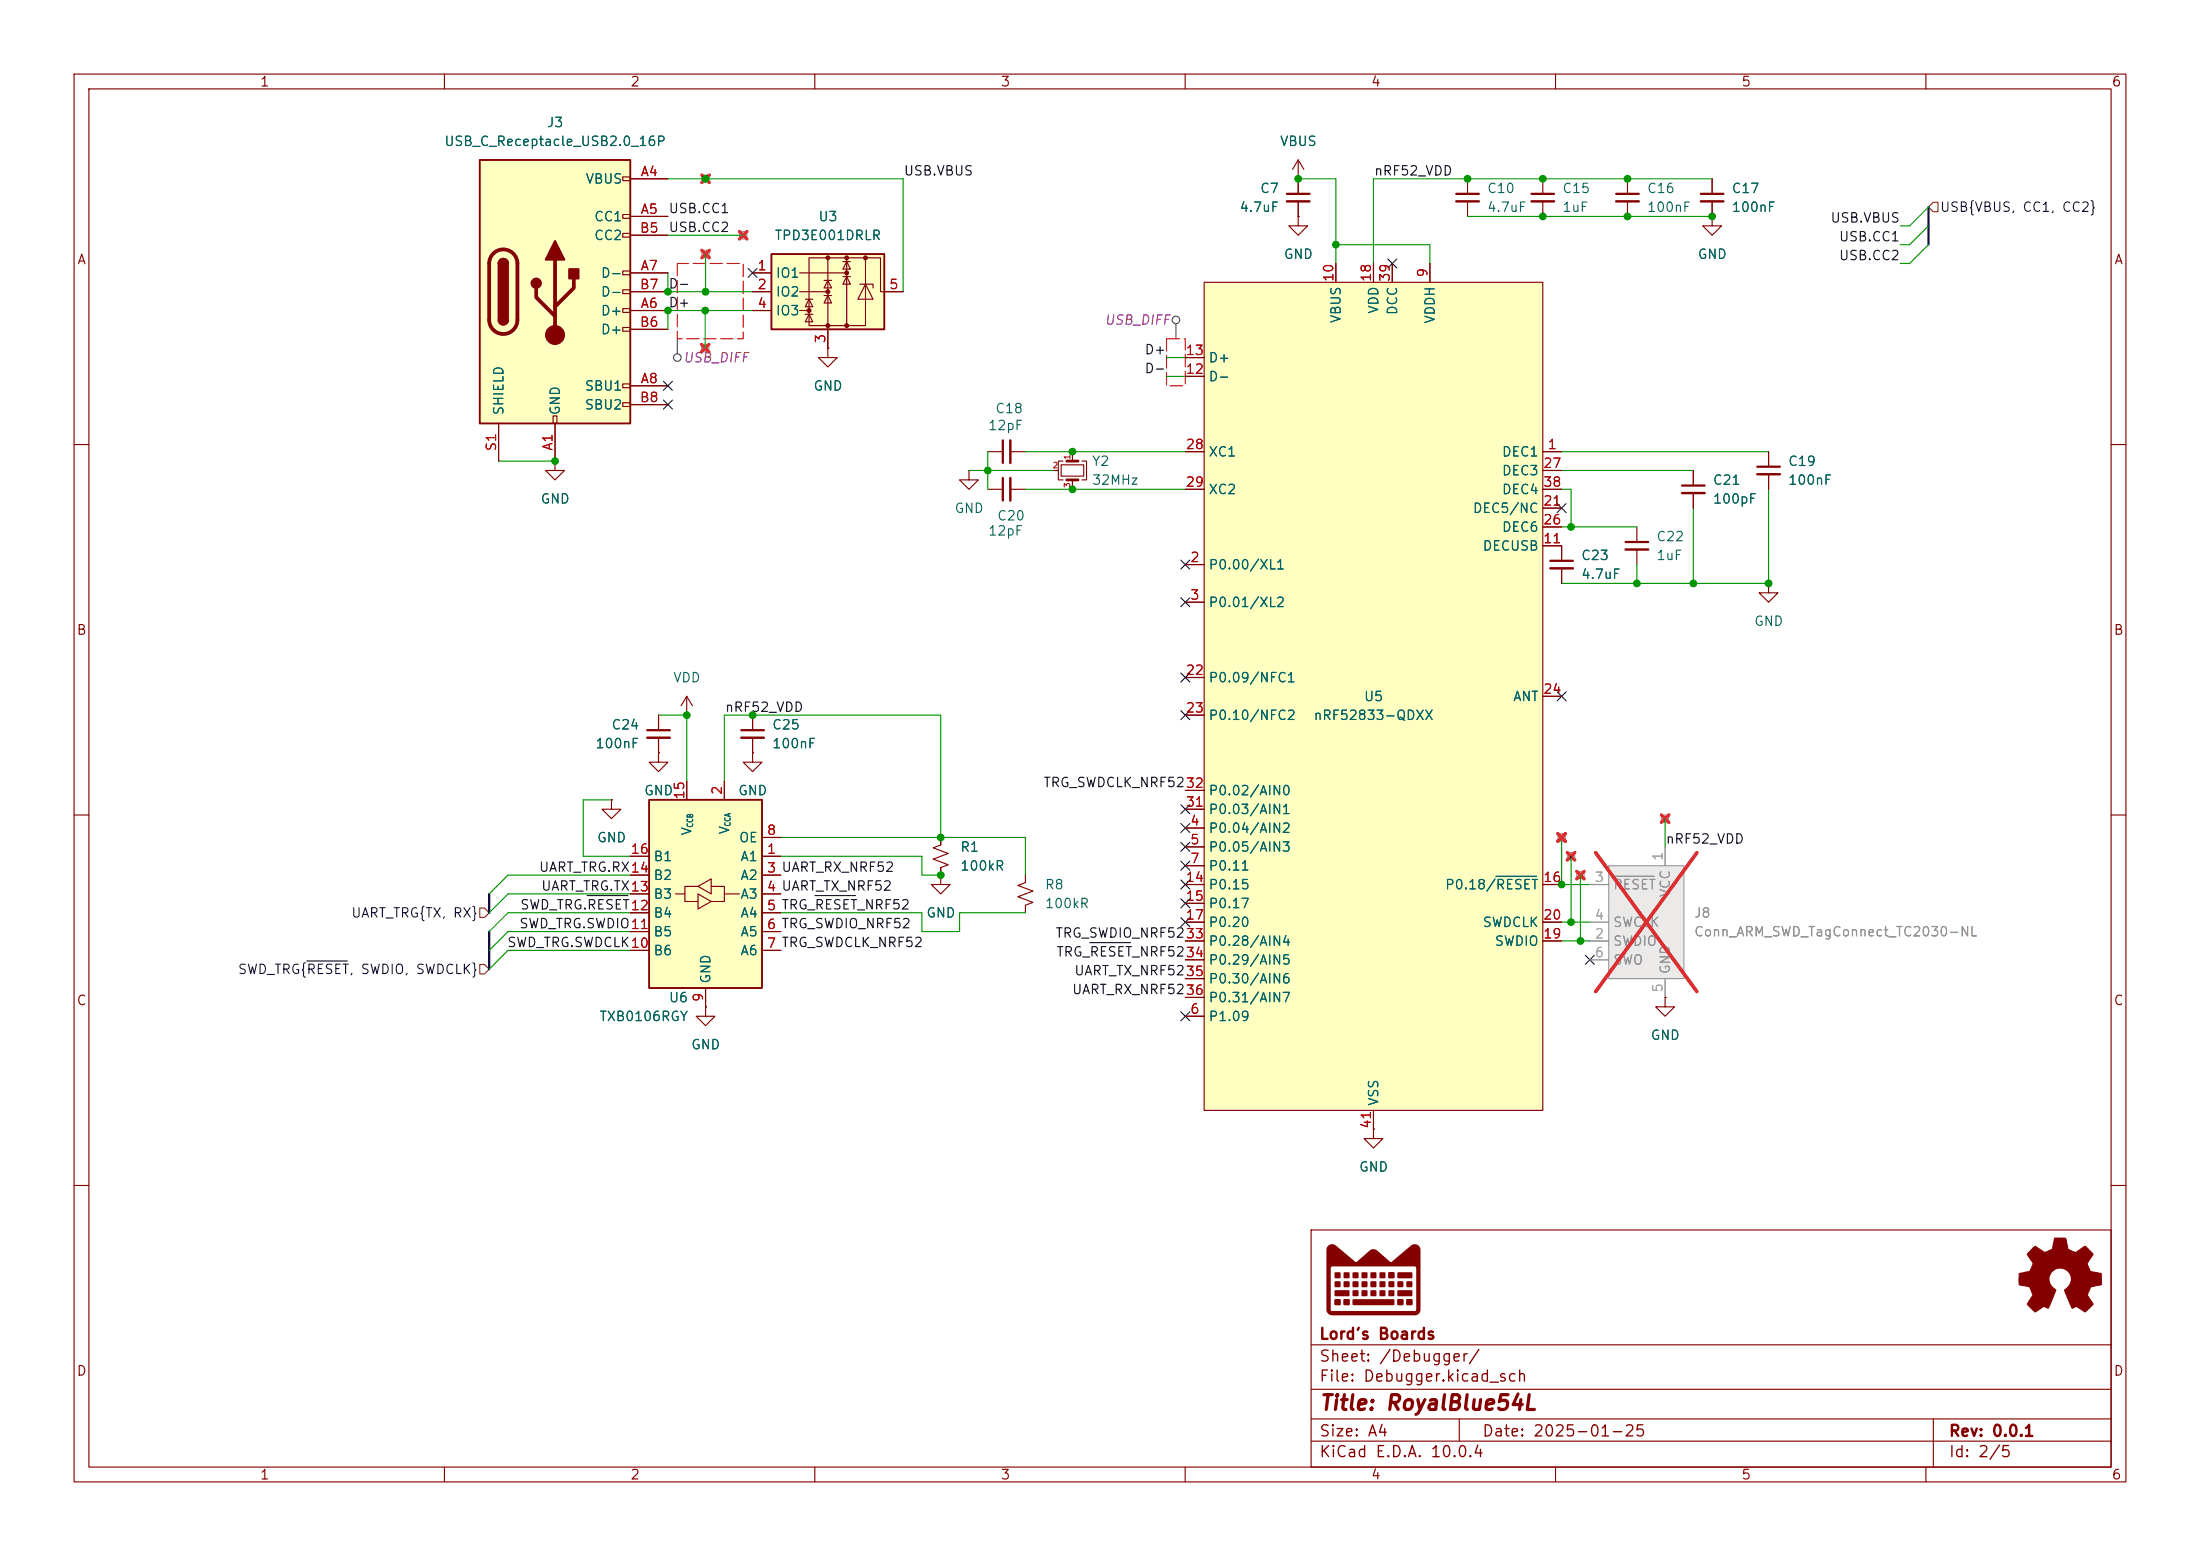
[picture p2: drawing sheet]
<svg xmlns="http://www.w3.org/2000/svg" width="297mm" height="210mm" viewBox="0 0 297 210" stroke-linecap="round" stroke-linejoin="round" font-family="sans-serif">
<g fill="none" stroke="#840000" stroke-width=".15">
<path d="M10 10h277v190h-277zM12 12h273v186h-273zM60 10v2M110 10v2M160 10v2M210 10v2M260 10v2M10 60h2M285 60h2M10 110h2M285 110h2M10 160h2"/>
<path d="M177 166h108v32h-108zM285 160h2M60 198v2M110 198v2M160 198v2M177 194.5h108M177 191.5h108M177 187.5h108M177 181.5h108M197 191.5v3M210 198v2M260 198v2"/>
<path d="M261 191.5v6.5"/>
</g>
<path d="M64.8 21.6h20.3v35.6h-20.3z" fill="#ffffc2"/>
<g fill="none" stroke="#840000" stroke-width=".15">
<path d="M84.1 23.9h1v.5h-1zM84.1 29h1v.5h-1zM84.1 31.5h1v.5h-1zM84.1 36.6h1v.5h-1zM84.1 39.1h1v.5h-1zM85.1 24.1h5.1M85.1 29.2h5.1M85.1 36.8h5.1M85.1 31.8h5.1M85.1 39.4h5.1M67.3 57.2v5M74.7 56.1h.5v1.1h-.5z"/>
<path d="M74.9 57.2v5M84.1 41.7h1v.5h-1zM84.1 44.2h1v.5h-1zM84.1 51.8h1v.5h-1zM84.1 54.4h1v.5h-1zM85.1 41.9h5.1M85.1 52.1h5.1M85.1 44.5h5.1M85.1 54.6h5.1M130.8 63.5v1.3h1.3l-1.3 1.2-1.3-1.2h1.3M130.8 63.5h.1M133.3 61h2.1"/>
<path d="M133.3 66h2.1M136.4 61h2M136.4 66h2M88.9 101.6v1.3h-1.3l1.3 1.2 1.3-1.2h-1.3M88.9 101.6h.1M101.6 101.6v1.3h1.3l-1.3 1.2-1.3-1.2h1.3M101.6 101.6h.1"/>
</g>
<path d="M64.8 21.6h20.3v35.6h-20.3zM67.3 35.6a.64 .64 0 0 1 .6-.7 .64 .64 0 0 1 .7 .7M67.3 43.2a.64 .64 0 0 0 .6 .6 .64 .64 0 0 0 .7-.6" fill="none" stroke="#840000" stroke-width=".25"/>
<path d="M66.6 34.2a1.9 1.9 0 0 1 2.1-.4 1.9 1.9 0 0 1 1.1 1.8v7.6a1.91 1.91 0 0 1-1.9 1.9 1.91 1.91 0 0 1-1.9-1.9v-7.6a1.9 1.9 0 0 1 .6-1.4zM72.4 38.9v1.2l2.5 2.6M74.9 35.1v10.1M77.5 37.6v1.3l-2.6 2.5" fill="none" stroke="#840000" stroke-width=".51"/>
<g fill="#840000" stroke="#840000" stroke-width=".25">
<path d="M67.3 35.6h1.3v7.6h-1.3z"/>
<path d="M67.5 35.1a.64 .64 0 0 1 .7-.1 .64 .64 0 0 1 .4 .6h-1.3z"/>
<path d="M67.3 43.2h1.3a.64 .64 0 0 1-.7 .6 .64 .64 0 0 1-.6-.6z"/>
<path d="M74.9 32.5l1.3 2.6h-2.5z"/>
<path d="M76.8 36.3h1.3v1.3h-1.3z"/>
<circle cx="72.4" cy="38.2" r=".63"/>
</g>
<circle cx="74.9" cy="45.2" r="1.27" fill="#840000" stroke="#840000" stroke-width=".15"/>
<path d="M135.4 59.4v3.1M135.4 64.5v3.1" fill="none" stroke="#840000" stroke-width=".3"/>
<path d="M136.4 59.4v3.1M136.4 64.5v3.1" fill="none" stroke="#840000" stroke-width=".33"/>
<path d="M104.1 34.3h15.3v10.2h-15.3z" fill="#ffffc2"/>
<path d="M104.1 34.3h15.3v10.2h-15.3z" fill="none" stroke="#840000" stroke-width=".25"/>
<g fill="none" stroke="#840000" stroke-width=".15">
<path d="M101.6 36.8h2.5M101.6 39.4h2.5M107.9 36.8h6.4M107.9 39.4h3.9M109.2 34.8h7.6v9.1h-7.6zM111.3 37.8h1M111.3 39.9h1M111.8 37.8l.5 1.1h-1zM111.8 39.9l.5 1h-1zM111.8 34.8v12.2M113.8 35.3h1M113.8 37.3h1"/>
<path d="M114.3 35.3l.5 1h-1zM114.3 37.3l.5 1.1h-1zM114.3 34.8v9.1M116.1 38.4h1.8v.5M116.8 34.8h2.1v4.6h3M116.8 38.4l1.1 2h-2.1zM175.3 24.1h.1M175.3 29.2v1.3h1.2l-1.2 1.3-1.3-1.3h1.3M175.3 29.2h.1M175.3 21.6l-.8 1.3M175.3 21.6l.7 1.3M175.3 21.6v4.6"/>
<path d="M175.3 27.2v2M101.6 41.9h2.5M107.9 41.9h1.3M108.7 40.4h1M108.7 42.4h1M109.2 40.4l.5 1h-1zM109.2 42.4l.5 1h-1zM111.8 47v1.3h1.2l-1.2 1.2-1.3-1.2h1.3M111.8 47h.1M142.2 63.5h.7M143.3 62.7h3v1.6h-3zM143.5 62.2h-.6v2.6h.6"/>
<path d="M144.8 61v1.2M144.8 64.8v1.2M146 62.2h.7v2.6h-.7M88.9 96.5v2.1M88.9 99.6v2M92.7 96.5h.1M92.7 94l.8 1.3M92.7 94l-.8 1.3M92.7 94v2.5M127 118.1v1.3h-1.3l1.3 1.3 1.3-1.3h-1.3M127 118.1h.1M127 113v1l-1 .4 2 .8-2 .8 2 .7-1 .4v1"/>
<path d="M138.4 118.1v1l-1 .4 2 .8-2 .7 2 .8-1 .4v1M95.2 135.9v1.3h-1.2l1.2 1.2 1.3-1.2h-1.3M95.2 135.9h.1"/>
</g>
<g fill="#840000" stroke="#840000" stroke-width=".15">
<circle cx="116.8" cy="34.8" r=".25"/>
<circle cx="114.3" cy="34.8" r=".25"/>
<circle cx="114.3" cy="36.8" r=".25"/>
<circle cx="114.3" cy="43.9" r=".25"/>
<circle cx="111.8" cy="34.8" r=".25"/>
<circle cx="111.8" cy="39.4" r=".25"/>
<circle cx="111.8" cy="43.9" r=".25"/>
<circle cx="109.2" cy="41.9" r=".25"/>
</g>
<path d="M173.7 26.2h3.1M87.4 98.6h3" fill="none" stroke="#840000" stroke-width=".3"/>
<path d="M173.7 27.2h3.1M87.4 99.6h3" fill="none" stroke="#840000" stroke-width=".33"/>
<path d="M144 62.2h1.5M144 64.8h1.5" fill="none" stroke="#840000" stroke-width=".38"/>
<g fill="none" stroke="#9c9b98" stroke-width=".15">
<path d="M95.2 34.3h.1M95.2 24.1h.1M100.3 31.8h.1M95.2 47h.1"/>
<circle cx="95.3" cy="24.1" r=".51"/>
<circle cx="95.3" cy="34.3" r=".51"/>
<circle cx="100.3" cy="31.8" r=".51"/>
<circle cx="95.2" cy="47" r=".51"/>
</g>
<path d="M94.7 33.8l1.1 1M94.7 23.6l1.1 1M95.8 33.8l-1.1 1M95.8 23.6l-1.1 1M99.8 31.2l1 1.1M100.8 31.2l-1 1.1M94.7 46.5l1 1M95.7 46.5l-1 1" fill="none" stroke="#e12e31" stroke-width=".46"/>
<path d="M87.6 108h15.3v25.4h-15.3z" fill="#ffffc2"/>
<path d="M87.6 108h15.3v25.4h-15.3z" fill="none" stroke="#840000" stroke-width=".25"/>
<g fill="none" stroke="#840000" stroke-width=".15">
<path d="M198.1 24.1v2.1M198.1 27.2v2M208.3 24.1v2.1M208.3 27.2v2M74.9 62.2v1.3h1.3l-1.3 1.3-1.2-1.3h1.2M74.9 62.2h.1M101.6 96.5v2.1M101.6 99.6v2M82.5 108v1.2h-1.2l1.2 1.3 1.3-1.3h-1.3M82.5 108h.1M85.1 115.6h2.5M85.1 118.1h2.5"/>
<path d="M92.7 105.4v2.6M94.2 119.6l1.8-1v2.1zM94.2 119.6h-1.7v1.1h-1.3M96 119.6h1.8v1.1M97.8 105.4v2.6M102.9 115.6h2.5M102.9 118.1h2.5M102.9 113h2.5M85.1 120.7h2.5M85.1 123.2h2.5M85.1 125.7h2.5M85.1 128.3h2.5"/>
<path d="M92.5 120.7v1h1.7M94.2 120.7l1.8 1-1.8 1zM95.2 133.4v2.5M99.8 120.7h-2v1h-1.8M102.9 120.7h2.5M102.9 123.2h2.5M102.9 125.7h2.5M102.9 128.3h2.5"/>
</g>
<path d="M196.6 26.2h3M206.8 26.2h3M100.1 98.6h3" fill="none" stroke="#840000" stroke-width=".3"/>
<path d="M196.6 27.2h3M206.8 27.2h3M100.1 99.6h3" fill="none" stroke="#840000" stroke-width=".33"/>
<g fill="#840000">
<path d="M179.3 168.2l.2-.2a.77 .77 0 0 1 .8 .1l2.7 2.2h.2l1.8-1.6 .4-.1 .5 .1 1.9 1.6 2.7-2.2a.78 .78 0 0 1 .8-.1 .78 .78 0 0 1 .5 .7v8.1l-.1 .3-.2 .3-.5 .1h-11.2l-.5-.2-.2-.5v-5.6h.6v5.6l.1 .1h11.2l.2-.1v-5.6l-.3-.3h-11l-.2 .1v.2h-.6v-2.6z"/>
<path d="M180.2 171.7h.7v.8h-.7z"/>
<path d="M180.2 173h.7v.7h-.7z"/>
<path d="M180.2 175.4h.7v.7h-.7z"/>
<path d="M180.2 174.2l1.9-.1 .1 .2v.6l-.1 .1-1.8-.1-.1-.1z"/>
<path d="M181.4 171.7h.8v.8h-.8z"/>
<path d="M181.4 173h.8v.7h-.8z"/>
<path d="M181.4 175.4h.8v.7h-.8z"/>
<path d="M182.6 171.7h.8v.8h-.8z"/>
<path d="M182.6 173h.8v.7h-.8z"/>
<path d="M182.6 174.2h.8v.7h-.8z"/>
<path d="M183.8 171.7h.8v.8h-.8z"/>
<path d="M183.8 173h.8v.7h-.8z"/>
<path d="M183.8 174.2h.8v.7h-.8z"/>
<path d="M185 171.7h.8v.8h-.8z"/>
<path d="M185 173h.8v.7h-.8z"/>
<path d="M185 174.2h.8v.7h-.8z"/>
<path d="M186.3 171.7h.7v.8h-.7z"/>
<path d="M186.3 173h.7v.7h-.7z"/>
<path d="M186.3 174.2h.7v.7h-.7z"/>
<path d="M182.6 175.4l5.5-.1 .1 .2v.5l-.1 .2h-5.4l-.1-.2z"/>
<path d="M187.5 171.7h.7v.8h-.7z"/>
<path d="M187.5 173h.7v.7h-.7z"/>
<path d="M187.5 174.2h.7v.7h-.7z"/>
<path d="M188.7 173h.7v.7h-.7z"/>
<path d="M188.7 175.4h.7v.7h-.7z"/>
<path d="M188.7 171.7h1.9l.1 .1v.6l-.2 .1h-1.8l-.1-.1z"/>
<path d="M189.9 173h.7v.7h-.7z"/>
<path d="M188.7 174.2l1.9-.1 .1 .2v.6l-.2 .1-1.8-.1-.1-.1z"/>
<path d="M189.9 175.4h.7v.7h-.7z"/>
</g>
<g fill="none" stroke="#9c9b98" stroke-width=".15">
<path d="M212.1 115.6h.1M213.4 118.1h.1"/>
<circle cx="212.1" cy="115.6" r=".51"/>
<circle cx="213.4" cy="118.1" r=".51"/>
</g>
<path d="M211.6 115.1l1 1M212.6 115.1l-1 1M212.9 117.6l1 1M213.9 117.6l-1 1" fill="none" stroke="#e12e31" stroke-width=".46"/>
<path d="M219.5 73.2h3M227.1 65.5h3M237.2 63h3.1" fill="none" stroke="#840000" stroke-width=".3"/>
<path d="M219.5 74.2h3M227.1 66.5h3M237.2 64h3.1" fill="none" stroke="#840000" stroke-width=".33"/>
<path d="M221 71.1v2.1M221 74.2v2M228.6 63.5v2M228.6 66.5v2.1M238.8 61v2M238.8 64v2M185.4 152.4v1.3h1.3l-1.3 1.2-1.3-1.2h1.3M185.4 152.4h.1" fill="none" stroke="#840000" stroke-width=".15"/>
<path d="M162.6 38.1h45.7v111.8h-45.7z" fill="#ffffc2"/>
<g fill="none" stroke="#840000" stroke-width=".15">
<path d="M162.6 38.1h45.7v111.8h-45.7zM180.3 35.6v2.5M185.4 35.6v2.5M188 35.6v2.5M193 35.6v2.5M160 50.8h2.6M160 48.3h2.6M160 76.2h2.6M160 61h2.6M160 66h2.6M208.3 73.7h2.5M208.3 61h2.5"/>
<path d="M208.3 66h2.5M208.3 68.6h2.5M208.3 71.1h2.5M208.3 63.5h2.5M160 81.3h2.6M160 91.4h2.6M160 96.5h2.6M208.3 94h2.5M160 111.8h2.6M160 114.3h2.6M160 116.8h2.6M160 119.4h2.6"/>
<path d="M160 109.2h2.6M160 106.7h2.6M208.3 119.4h2.5M160 137.2h2.6M160 121.9h2.6M160 124.5h2.6M160 127h2.6M160 129.5h2.6M160 132.1h2.6M160 134.6h2.6M208.3 124.5h2.5M208.3 127h2.5"/>
<path d="M224.8 134.6v1.3h1.3l-1.3 1.3-1.3-1.3h1.3M224.8 134.6h.1M185.4 149.9v2.5"/>
</g>
<path d="M202 118.3h5.4" fill="none" stroke="#006464" stroke-width=".15"/>
<path d="M217.2 116.8h10.1v15.3h-10.1z" fill="#ebeae8"/>
<g fill="none" stroke="#9c9b98" stroke-width=".15">
<path d="M210.8 113h.1M214.6 119.4h2.6M217.2 116.8h10.1v15.3h-10.1zM224.8 110.5h.1M224.8 114.3v2.5M214.6 127h2.6M214.6 124.5h2.6M214.6 129.5h2.6M224.8 132.1v2.5"/>
<circle cx="210.8" cy="113" r=".51"/>
<circle cx="224.8" cy="110.5" r=".51"/>
</g>
<path d="M217.8 118.3h5.5" fill="none" stroke="#939391" stroke-width=".15"/>
<path d="M210.3 112.5l1 1M211.3 112.5l-1 1M215.4 115.1l13.7 18.7M224.3 110l1 1M225.3 110l-1 1M229.1 115.1l-13.7 18.7" fill="none" stroke="#e12e31" stroke-width=".46"/>
<path d="M218.2 26.2h3M229.6 26.2h3.1M209.3 75.7h3" fill="none" stroke="#840000" stroke-width=".3"/>
<path d="M218.2 27.2h3M229.6 27.2h3.1M209.3 76.7h3" fill="none" stroke="#840000" stroke-width=".33"/>
<g fill="none" stroke="#840000" stroke-width=".15">
<path d="M85.1 24.1h5.1M85.1 29.2h5.1M85.1 36.8h5.1M85.1 31.8h5.1M85.1 39.4h5.1M101.6 36.8h2.5M101.6 39.4h2.5M119.4 39.4h2.5M175.3 29.2h.1M175.3 24.1h.1M175.3 24.1v2.1M175.3 27.2v2"/>
<path d="M180.3 35.6v2.5M185.4 35.6v2.5M188 35.6v2.5M193 35.6v2.5M219.7 24.1v2.1M219.7 27.2v2M231.1 29.2v1.3h1.3l-1.3 1.3-1.2-1.3h1.2M231.1 29.2h.1M231.1 24.1v2.1M231.1 27.2v2M67.3 57.2v5M74.9 57.2v5"/>
<path d="M85.1 41.9h5.1M85.1 52.1h5.1M85.1 44.5h5.1M85.1 54.6h5.1M101.6 41.9h2.5M111.8 47h.1M111.8 44.5v2.5M160 50.8h2.6M160 48.3h2.6M74.9 62.2h.1M160 76.2h2.6M160 61h2.6"/>
<path d="M160 66h2.6M208.3 73.7h2.5v2M208.3 61h2.5M208.3 66h2.5M208.3 68.6h2.5M208.3 71.1h2.5M208.3 63.5h2.5M210.8 76.7v2M228.6 63.5v2M228.6 66.5v2.1M238.8 78.7v1.3h1.2l-1.2 1.3-1.3-1.3h1.3M238.8 78.7h.1"/>
<path d="M238.8 61v2M238.8 64v2M88.9 96.5v2.1M88.9 99.6v2M101.6 96.5v2.1M101.6 99.6v2M160 81.3h2.6M160 91.4h2.6M160 96.5h2.6M208.3 94h2.5M82.5 108h.1M85.1 115.6h2.5"/>
<path d="M85.1 118.1h2.5M88.9 101.6h.1M92.7 105.4v2.6M97.8 105.4v2.6M101.6 101.6h.1M102.9 115.6h2.5M102.9 118.1h2.5M102.9 113h2.5M127 118.1h.1M127 113v1M127 117.1v1M160 111.8h2.6"/>
<path d="M160 114.3h2.6M160 116.8h2.6M160 119.4h2.6M160 109.2h2.6M160 106.7h2.6M208.3 119.4h2.5M85.1 120.7h2.5M85.1 123.2h2.5M85.1 125.7h2.5M85.1 128.3h2.5M95.2 135.9h.1M95.2 133.4v2.5"/>
<path d="M102.9 120.7h2.5M102.9 123.2h2.5M102.9 125.7h2.5M102.9 128.3h2.5M160 137.2h2.6M160 121.9h2.6M160 124.5h2.6M160 127h2.6M160 129.5h2.6M160 132.1h2.6M160 134.6h2.6M208.3 124.5h2.5"/>
<path d="M208.3 127h2.5M224.8 134.6h.1M185.4 152.4h.1M185.4 149.9v2.5"/>
</g>
<path d="M274.2 168.7l.6-.5 1.1 .8h.4l.8-.4 .3-1.5h1.3h.2l.3 1.5 1 .5 1.3-.9 1 1-.7 1.4 .4 1 1.5 .3v1.5l-1.4 .3-.1 .1-.4 1 .8 1.2-.1 .1-1 1-1.2-.8-.6 .3-1-2.5a1.54 1.54 0 0 0 .4-2.6 1.54 1.54 0 0 0-2.5 1 1.97 1.97 0 0 0 .9 1.6l-1 2.5-.6-.3-1.2 .7-1-1 .8-1.2-.5-1.1-1.4-.3v-1.5l1.2-.2a.83 .83 0 0 0 .5-.8l.2-.4-.8-1.2z" fill="#840000" stroke="#840000" stroke-width=".15"/>
<g fill="none" stroke="#484848" stroke-width=".15">
<path d="M91.4 45.7v2.1M158.7 43.7v2"/>
<circle cx="91.4" cy="48.3" r=".51"/>
<circle cx="158.8" cy="43.2" r=".51"/>
</g>
<path d="M91.4 35.6v10.1h8.9v-10.1h-8.9M157.5 45.7v6.4h2.5v-6.4h-2.5" fill="none" stroke="#f00" stroke-width=".15" stroke-dasharray="1.7 .6"/>
<path d="M261 27.3h.6v1.3h-.6l-.7-.7zM64.8 122.6h.6l.6 .6-.6 .6h-.6zM64.8 130.2h.6l.6 .6-.6 .6h-.6z" fill="none" stroke="#725600" stroke-width=".15"/>
<g fill="none" stroke="#000084" stroke-width=".15">
<path d="M101 36.2l1.2 1.2M102.2 36.2l-1.2 1.2M187.4 35l1.2 1.2M188.6 35l-1.2 1.2M89.6 54l1.2 1.2M89.6 51.5l1.2 1.2M90.8 54l-1.2 1.2M90.8 51.5l-1.2 1.2M159.4 75.6l1.2 1.2M160.6 75.6l-1.2 1.2M210.2 68l1.2 1.2M211.4 68l-1.2 1.2"/>
<path d="M159.4 90.8l1.2 1.2M159.4 80.7l1.2 1.2M159.4 95.9l1.2 1.2M160.6 90.8l-1.2 1.2M160.6 80.7l-1.2 1.2M160.6 95.9l-1.2 1.2M210.2 93.4l1.2 1.2M211.4 93.4l-1.2 1.2M159.4 108.6l1.2 1.2M159.4 116.2l1.2 1.2M159.4 111.2l1.2 1.2M159.4 113.7l1.2 1.2"/>
<path d="M159.4 118.8l1.2 1.2M160.6 108.6l-1.2 1.2M160.6 118.8l-1.2 1.2M160.6 116.2l-1.2 1.2M160.6 111.2l-1.2 1.2M160.6 113.7l-1.2 1.2M41.4 129.7h5.5M159.4 123.9l1.2 1.2M159.4 136.6l1.2 1.2M159.4 121.3l1.2 1.2M160.6 123.9l-1.2 1.2M160.6 136.6l-1.2 1.2"/>
<path d="M160.6 121.3l-1.2 1.2M214 128.9l1.2 1.2M215.2 128.9l-1.2 1.2"/>
</g>
<path d="M79.3 120.9h5.5M110 120.9h5.5M147.1 127.2h5.5" fill="none" stroke="#0f0f0f" stroke-width=".15"/>
<path d="M260.3 27.9v5.1M66 120.7v2.5M66 125.7v5.1" fill="none" stroke="#000084" stroke-width=".3"/>
<g fill="none" stroke="#009600" stroke-width=".15">
<path d="M90.2 24.1h31.7v15.3M90.2 36.8v2.6h11.4M90.2 31.8h10.1M95.2 34.3v5.1M175.3 24.1h5v11.5M180.3 33h12.7v2.6M198.1 29.2h33M231.1 24.1h-45.7v11.5M260.3 30.5l-2.5 2.5h-1.3M260.3 27.9l-2.5 2.6h-1.3M260.3 33l-2.5 2.6h-1.3M95.2 41.9v5.1"/>
<path d="M101.6 41.9h-11.4v2.6M157.5 50.8h2.5M157.5 48.3h2.5M67.3 62.2h7.6M130.8 63.5h11.4M133.3 61v5M138.4 61h21.6M138.4 66h21.6M210.8 63.5h17.8M210.8 66h1.3v5.1M210.8 61h28M210.8 71.1h10.2"/>
<path d="M221 76.2v2.5M228.6 68.6v10.1M238.8 66v12.7h-28M88.9 96.5h3.8v8.9M82.5 108h-3.8v7.6h6.4M85.1 118.1h-16.5l-2.6 2.6M97.8 105.4v-8.9h29.2v16.5M105.4 115.6h19.1v2.5h2.5M105.4 113h33v5.1M210.8 113v6.4h3.8M212.1 115.6v8.9M213.4 118.1v8.9"/>
<path d="M224.8 110.5v3.8M85.1 123.2h-16.5l-2.6 2.5M85.1 120.7h-16.5l-2.6 2.5M85.1 128.3h-16.5l-2.6 2.5M85.1 125.7h-16.5l-2.6 2.6M105.4 123.2h19.1v2.5h5v-2.5h8.9M210.8 127h3.8M210.8 124.5h3.8"/>
</g>
<path d="M202 118.3h5.4" fill="none" stroke="#006464" stroke-width=".15"/>
<g fill="#009600" stroke="#009600" stroke-width=".14">
<circle cx="228.6" cy="78.7" r=".46"/>
<circle cx="212.1" cy="71.1" r=".46"/>
<circle cx="101.6" cy="96.5" r=".46"/>
<circle cx="127" cy="113" r=".46"/>
<circle cx="127" cy="118.1" r=".46"/>
<circle cx="90.2" cy="39.4" r=".46"/>
<circle cx="90.2" cy="41.9" r=".46"/>
<circle cx="74.9" cy="62.2" r=".46"/>
<circle cx="208.3" cy="24.1" r=".46"/>
<circle cx="208.3" cy="29.2" r=".46"/>
<circle cx="175.3" cy="24.1" r=".46"/>
<circle cx="180.3" cy="33" r=".46"/>
<circle cx="219.7" cy="29.2" r=".46"/>
<circle cx="219.7" cy="24.1" r=".46"/>
<circle cx="231.1" cy="29.2" r=".46"/>
<circle cx="198.1" cy="24.1" r=".46"/>
<circle cx="92.7" cy="96.5" r=".46"/>
<circle cx="133.3" cy="63.5" r=".46"/>
<circle cx="95.2" cy="41.9" r=".46"/>
<circle cx="95.2" cy="39.4" r=".46"/>
<circle cx="95.2" cy="24.1" r=".46"/>
<circle cx="144.8" cy="61" r=".46"/>
<circle cx="144.8" cy="66" r=".46"/>
<circle cx="221" cy="78.7" r=".46"/>
<circle cx="238.8" cy="78.7" r=".46"/>
<circle cx="213.4" cy="127" r=".46"/>
<circle cx="212.1" cy="124.5" r=".46"/>
<circle cx="210.8" cy="119.4" r=".46"/>
</g>
<text font-size="2" fill="#840000" x="178" y="190.8">Title: RoyalBlue54L</text>
<g font-size="1.5" fill="#840000">
<text x="178" y="184.2">Sheet: /Debugger/</text>
<text x="178" y="181.2">Lord's Boards</text>
<text x="178" y="186.9">File: Debugger.kicad_sch</text>
<text x="178" y="197.1">KiCad E.D.A. 10.0.4</text>
<text x="178" y="194.3">Size: A4</text>
<text x="200" y="194.3">Date: 2025-01-25</text>
<text x="263" y="194.3">Rev: 0.0.1</text>
<text x="263" y="197.1">Id: 2/5</text>
</g>
<g font-size="1.3" fill="#840000">
<text x="35" y="12">1</text>
<text x="85" y="12">2</text>
<text x="135" y="12">3</text>
<text x="185" y="12">4</text>
<text x="235" y="12">5</text>
<text x="285" y="12">6</text>
<text x="10.3" y="36">A</text>
<text x="285.3" y="36">A</text>
<text x="10.3" y="86">B</text>
<text x="285.3" y="86">B</text>
<text x="10.3" y="136">C</text>
<text x="285.3" y="136">C</text>
<text x="10.3" y="186">D</text>
<text x="285.3" y="186">D</text>
<text x="35" y="200">1</text>
<text x="85" y="200">2</text>
<text x="135" y="200">3</text>
<text x="185" y="200">4</text>
<text x="235" y="200">5</text>
<text x="285" y="200">6</text>
</g>
<g font-size="1.3" fill="#006464">
<text x="73.7" y="17.5">J3</text>
<text x="59.9" y="20">USB_C_Receptacle_USB2.0_16P</text>
<text x="172.7" y="20">VBUS</text>
<text x="79" y="25.1">VBUS</text>
<text x="167.2" y="28.9">4.7uF</text>
<text x="170" y="26.4">C7</text>
<text x="200.7" y="26.4">C10</text>
<text x="200.7" y="28.9">4.7uF</text>
<text x="210.8" y="28.9">1uF</text>
<text x="210.8" y="26.4">C15</text>
<text x="222.3" y="28.9">100nF</text>
<text x="222.3" y="26.4">C16</text>
<text x="233.7" y="28.9">100nF</text>
<text x="233.7" y="26.4">C17</text>
<text x="80.1" y="30.2">CC1</text>
<text x="80.1" y="32.7">CC2</text>
<text x="104.5" y="32.7">TPD3E001DRLR</text>
<text x="110.4" y="30.2">U3</text>
<text x="173.2" y="35.3">GND</text>
<text x="229.1" y="35.3">GND</text>
<text x="81" y="37.8">D-</text>
<text x="81" y="40.3">D-</text>
<text x="104.6" y="37.8">IO1</text>
<text x="104.6" y="40.3">IO2</text>
<text x="81" y="42.9">D+</text>
<text x="81" y="45.4">D+</text>
<text x="104.6" y="42.9">IO3</text>
<text x="181.3" y="43.7" transform="rotate(-90 181.3 43.7)">VBUS</text>
<text x="186.4" y="42.4" transform="rotate(-90 186.4 42.4)">VDD</text>
<text x="188.9" y="42.6" transform="rotate(-90 188.9 42.6)">DCC</text>
<text x="194" y="43.8" transform="rotate(-90 194 43.8)">VDDH</text>
<text x="78.9" y="53">SBU1</text>
<text x="109.7" y="53">GND</text>
<text x="163.1" y="51.8">D-</text>
<text x="163.1" y="49.2">D+</text>
<text x="68.3" y="56.1" transform="rotate(-90 68.3 56.1)">SHIELD</text>
<text x="75.9" y="56.1" transform="rotate(-90 75.9 56.1)">GND</text>
<text x="78.9" y="55.6">SBU2</text>
<text x="133.3" y="58.4">12pF</text>
<text x="134.3" y="56.1">C18</text>
<text x="147.3" y="63.2">Y2</text>
<text x="147.3" y="65.7">32MHz</text>
<text x="163.1" y="61.9">XC1</text>
<text x="202.7" y="61.9">DEC1</text>
<text x="202.7" y="64.5">DEC3</text>
<text x="231.1" y="65.7">C21</text>
<text x="241.3" y="65.7">100nF</text>
<text x="241.3" y="63.2">C19</text>
<text x="72.9" y="68.3">GND</text>
<text x="128.8" y="69.6">GND</text>
<text x="134.5" y="70.6">C20</text>
<text x="163.1" y="67">XC2</text>
<text x="198.7" y="69.6">DEC5/NC</text>
<text x="202.7" y="67">DEC4</text>
<text x="231.1" y="68.3">100pF</text>
<text x="133.3" y="72.6">12pF</text>
<text x="163.1" y="77.2">P0.00/XL1</text>
<text x="200.1" y="74.6">DECUSB</text>
<text x="202.7" y="72.1">DEC6</text>
<text x="213.4" y="75.9">C23</text>
<text x="223.5" y="75.9">1uF</text>
<text x="223.5" y="73.4">C22</text>
<text x="163.1" y="82.3">P0.01/XL2</text>
<text x="213.4" y="78.4">4.7uF</text>
<text x="236.7" y="84.8">GND</text>
<text x="90.8" y="92.4">VDD</text>
<text x="163.1" y="92.4">P0.09/NFC1</text>
<text x="184" y="95">U5</text>
<text x="204.2" y="95">ANT</text>
<text x="80.3" y="101.3">100nF</text>
<text x="82.5" y="98.8">C24</text>
<text x="104.1" y="101.3">100nF</text>
<text x="104.1" y="98.8">C25</text>
<text x="163.1" y="97.5">P0.10/NFC2</text>
<text x="177.2" y="97.5">nRF52833-QDXX</text>
<text x="86.9" y="107.7">GND</text>
<text x="99.6" y="107.7">GND</text>
<text x="163.1" y="107.7">P0.02/AIN0</text>
<text x="93.7" y="112.8" transform="rotate(-90 93.7 112.8)">V</text>
<text x="98.8" y="112.7" transform="rotate(-90 98.8 112.7)">V</text>
<text x="163.1" y="112.7">P0.04/AIN2</text>
<text x="163.1" y="110.2">P0.03/AIN1</text>
<text x="80.5" y="114">GND</text>
<text x="88.1" y="119.1">B2</text>
<text x="88.1" y="116.5">B1</text>
<text x="99.7" y="114">OE</text>
<text x="99.9" y="116.5">A1</text>
<text x="99.9" y="119.1">A2</text>
<text x="129.5" y="115.3">R1</text>
<text x="129.5" y="117.8">100kR</text>
<text x="163.1" y="115.3">P0.05/AIN3</text>
<text x="163.1" y="117.8">P0.11</text>
<text x="88.1" y="124.2">B4</text>
<text x="88.1" y="121.6">B3</text>
<text x="99.9" y="121.6">A3</text>
<text x="99.9" y="124.2">A4</text>
<text x="125" y="124.2">GND</text>
<text x="141" y="120.4">R8</text>
<text x="141" y="122.9">100kR</text>
<text x="163.1" y="120.4">P0.15</text>
<text x="163.1" y="122.9">P0.17</text>
<text x="163.1" y="125.4">P0.20</text>
<text x="195" y="120.4">P0.18/RESET</text>
<text x="200.1" y="125.4">SWDCLK</text>
<text x="88.1" y="129.2">B6</text>
<text x="88.1" y="126.7">B5</text>
<text x="99.9" y="126.7">A5</text>
<text x="99.9" y="129.2">A6</text>
<text x="163.1" y="128">P0.28/AIN4</text>
<text x="163.1" y="130.5">P0.29/AIN5</text>
<text x="201.7" y="128">SWDIO</text>
<text x="90.2" y="135.6">U6</text>
<text x="96.2" y="132.8" transform="rotate(-90 96.2 132.8)">GND</text>
<text x="163.1" y="133.1">P0.30/AIN6</text>
<text x="163.1" y="135.6">P0.31/AIN7</text>
<text x="80.8" y="138.1">TXB0106RGY</text>
<text x="93.2" y="141.9">GND</text>
<text x="163.1" y="138.1">P1.09</text>
<text x="222.8" y="140.7">GND</text>
<text x="186.4" y="149.4" transform="rotate(-90 186.4 149.4)">VSS</text>
<text x="183.4" y="158.5">GND</text>
</g>
<g font-size="1.3" fill="#a90000">
<text x="86.4" y="24.1">A4</text>
<text x="86.4" y="29.2">A5</text>
<text x="86.3" y="31.7">B5</text>
<text x="86.3" y="39.3">B7</text>
<text x="86.4" y="41.9">A6</text>
<text x="86.4" y="36.8">A7</text>
<text x="102.2" y="36.8">1</text>
<text x="102.2" y="39.3">2</text>
<text x="102.2" y="41.9">4</text>
<text x="119.9" y="39.3">5</text>
<text x="180.3" y="38.1" transform="rotate(-90 180.3 38.1)">10</text>
<text x="185.4" y="38.1" transform="rotate(-90 185.4 38.1)">18</text>
<text x="187.9" y="38.1" transform="rotate(-90 187.9 38.1)">39</text>
<text x="193" y="37.5" transform="rotate(-90 193 37.5)">9</text>
<text x="86.3" y="44.4">B6</text>
<text x="111.7" y="46.4" transform="rotate(-90 111.7 46.4)">3</text>
<text x="86.4" y="52">A8</text>
<text x="160" y="50.8">12</text>
<text x="160" y="48.2">13</text>
<text x="86.3" y="54.6">B8</text>
<text x="67.3" y="61" transform="rotate(-90 67.3 61)">S1</text>
<text x="74.9" y="60.9" transform="rotate(-90 74.9 60.9)">A1</text>
<text x="160" y="60.9">28</text>
<text x="208.2" y="63.5">27</text>
<text x="208.8" y="60.9">1</text>
<text x="160" y="66">29</text>
<text x="208.2" y="68.6">21</text>
<text x="208.2" y="71.1">26</text>
<text x="208.2" y="66">38</text>
<text x="160.6" y="76.2">2</text>
<text x="208.2" y="73.6">11</text>
<text x="160.6" y="81.3">3</text>
<text x="160" y="91.4">22</text>
<text x="208.2" y="94">24</text>
<text x="160" y="96.5">23</text>
<text x="92.7" y="108" transform="rotate(-90 92.7 108)">15</text>
<text x="97.8" y="107.4" transform="rotate(-90 97.8 107.4)">2</text>
<text x="160" y="106.7">32</text>
<text x="103.4" y="113">8</text>
<text x="160" y="109.2">31</text>
<text x="160.6" y="111.7">4</text>
<text x="85" y="115.5">16</text>
<text x="85" y="118.1">14</text>
<text x="103.4" y="115.5">1</text>
<text x="103.4" y="118.1">3 UART_RX_NRF52</text>
<text x="103.4" y="118.1">3</text>
<text x="160" y="119.4">14</text>
<text x="160.6" y="114.3">5</text>
<text x="160.6" y="116.8">7</text>
<text x="208.2" y="119.4">16</text>
<text x="85" y="125.7">11</text>
<text x="85" y="123.2">12</text>
<text x="85" y="120.6">13</text>
<text x="103.4" y="120.6">4 UART_TX_NRF52</text>
<text x="103.4" y="123.2">5 TRG_RESET_NRF52</text>
<text x="103.4" y="125.7">6 TRG_SWDIO_NRF52</text>
<text x="103.4" y="120.6">4</text>
<text x="103.4" y="123.2">5</text>
<text x="103.4" y="125.7">6</text>
<text x="160" y="121.9">15</text>
<text x="160" y="124.4">17</text>
<text x="208.2" y="124.4">20</text>
<text x="85" y="128.2">10</text>
<text x="103.4" y="128.2">7 TRG_SWDCLK_NRF52</text>
<text x="103.4" y="128.2">7</text>
<text x="160" y="127">33</text>
<text x="160" y="129.5">34</text>
<text x="208.2" y="127">19</text>
<text x="95.2" y="135.3" transform="rotate(-90 95.2 135.3)">9</text>
<text x="160" y="132.1">35</text>
<text x="160" y="134.6">36</text>
<text x="160.6" y="137.1">6</text>
<text x="185.4" y="152.4" transform="rotate(-90 185.4 152.4)">41</text>
</g>
<g font-size="1.3" fill="#0f0f0f">
<text x="90.2" y="29.1">USB.CC1</text>
<text x="121.9" y="24">USB.VBUS</text>
<text x="185.4" y="24">nRF52_VDD</text>
<text x="90.2" y="31.6">USB.CC2</text>
<text x="247" y="30.4">USB.VBUS</text>
<text x="248.2" y="35.4">USB.CC2</text>
<text x="248.2" y="32.9">USB.CC1</text>
<text x="90.2" y="39.2">D-</text>
<text x="90.2" y="41.8">D+</text>
<text x="154.4" y="50.7">D-</text>
<text x="154.4" y="48.1">D+</text>
<text x="97.8" y="96.4">nRF52_VDD</text>
<text x="140.8" y="106.6">TRG_SWDCLK_NRF5232</text>
<text x="72.7" y="118">UART_TRG.RX14</text>
<text x="224.8" y="114.2">nRF52_VDD</text>
<text x="70" y="125.6">SWD_TRG.SWDIO11</text>
<text x="70.1" y="123.1">SWD_TRG.RESET12</text>
<text x="73" y="120.5">UART_TRG.TX13</text>
<text x="68.4" y="128.1">SWD_TRG.SWDCLK10</text>
<text x="142.4" y="126.9">TRG_SWDIO_NRF5233</text>
<text x="142.5" y="129.4">TRG_RESET_NRF5234</text>
<text x="144.9" y="132">UART_TX_NRF5235</text>
<text x="144.6" y="134.5">UART_RX_NRF5236</text>
</g>
<g font-size="1.3" fill="#000084">
<text x="261.8" y="28.9">USB{VBUS, CC1, CC2}</text>
<text x="47.3" y="124.2">UART_TRG{TX, RX}</text>
<text x="32" y="131.8">SWD_TRG{RESET, SWDIO, SWDCLK}</text>
</g>
<g font-size="1.3" fill="#840084">
<text x="149" y="44.2">USB_DIFF</text>
<text x="92.1" y="49.2">USB_DIFF</text>
</g>
<g font-size="1.3" fill="#a5a4a2">
<text x="215.2" y="119.4">3</text>
<text x="224.8" y="116.3" transform="rotate(-90 224.8 116.3)">1</text>
<text x="215.2" y="124.4">4</text>
<text x="215.2" y="127">2</text>
<text x="215.2" y="129.5">6</text>
<text x="224.8" y="134.1" transform="rotate(-90 224.8 134.1)">5</text>
</g>
<g font-size="1.3" fill="#939391">
<text x="217.7" y="120.4">RESET</text>
<text x="217.7" y="125.4">SWCLK</text>
<text x="225.8" y="121.2" transform="rotate(-90 225.8 121.2)">VCC</text>
<text x="228.6" y="124.2">J8</text>
<text x="217.7" y="128">SWDIO</text>
<text x="217.7" y="130.5">SWO</text>
<text x="225.8" y="131.6" transform="rotate(-90 225.8 131.6)">GND</text>
<text x="228.6" y="126.7">Conn_ARM_SWD_TagConnect_TC2030-NL</text>
</g>
<g font-size=".8" fill="#a90000">
<text x="142" y="63.4">2</text>
<text x="144.7" y="65.9" transform="rotate(-90 144.7 65.9)">3</text>
<text x="144.7" y="62.1" transform="rotate(-90 144.7 62.1)">1</text>
</g>
<g font-size=".8" fill="#006464">
<text x="93.7" y="111.8" transform="rotate(-90 93.7 111.8)">CCB</text>
<text x="98.8" y="111.6" transform="rotate(-90 98.8 111.6)">CCA</text>
</g>
</svg>
